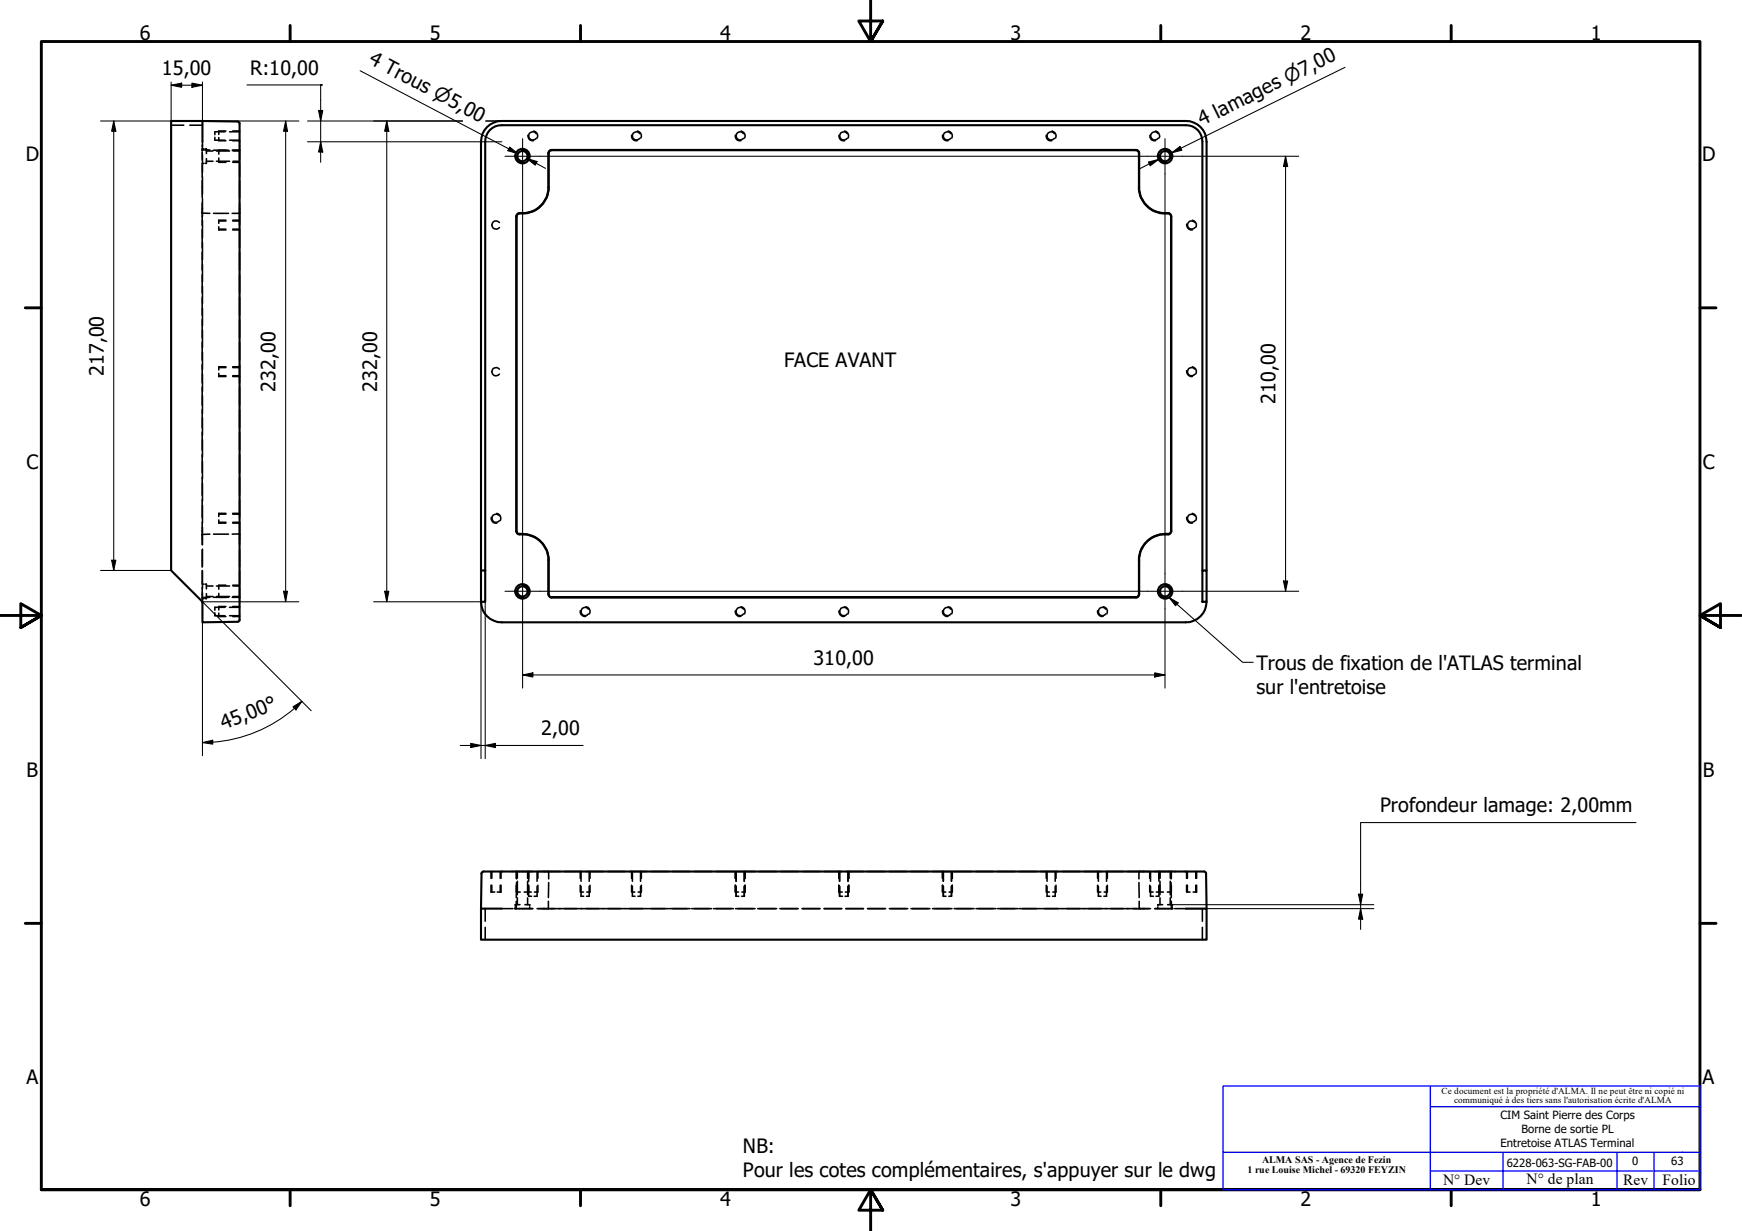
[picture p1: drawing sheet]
<svg xmlns="http://www.w3.org/2000/svg" width="420mm" height="297mm" viewBox="0 0 420 297" stroke-linecap="round" stroke-linejoin="round" font-family="sans-serif">
<g fill="none" stroke="#000" stroke-width=".38">
<path d="M41.3 30.2h3M45.8 30.2h3M48.8 36.2v.2M48.8 36.2h1.8M48.8 35.8v.4M48.8 36.7v1.9M48.8 39.4v3.3M48.8 35.9h.3M48.8 39.4h.3M48.8 34.9v.5M48.8 34.2v2.1M48.8 37.3v4.3"/>
<path d="M49.5 35.9h.3v1.2M49.8 38.3v1.1h-.3M49.8 38.9h1.6M49.8 36.4h1.6M51.5 36.2h3.6M51.8 33.1v.7h2.4M52.2 38.9h3.2M52.2 36.4h3.2M52.8 33.2v.8h1.7M52.8 36.2v1M52.8 38.1v1.1h1.7M54.2 31.8h-2.4v.7"/>
<path d="M54.5 31.6h-1.7v.8M55.4 33.8h2.4M55.4 31.8h2.4M56 36.2h1.8M56.1 34h1.7M56.1 31.6h1.7M56.1 39.2h1.7M56.2 38.9h1.6M56.2 36.4h1.6M57.8 36.2v.3M57.8 35v.4M57.8 35.9v.3"/>
<path d="M57.8 36.7v1.9M57.8 39.4v3.3M124.6 37.5a1.38 1.38 0 0 0 1.6 1.6M126.3 36.2a1.42 1.42 0 0 1 1 2.1M127.3 32.6a1.2 1.2 0 0 0 1.4 1.4M128.7 31.6a1.19 1.19 0 0 1 .8 1.7M129.3 32.2a1.01 1.01 0 0 0-1.5-.1 1.01 1.01 0 0 0 0 1.5 1.01 1.01 0 0 0 1.5-.2M152.3 32.6a1.13 1.13 0 0 0 1.4 1.4M153.7 31.6a1.19 1.19 0 0 1 .9 1.7M154.3 32.2a.98 .98 0 0 0-1.4-.1 .98 .98 0 0 0 0 1.4 .98 .98 0 0 0 1.4-.1M177.4 32.6a1.13 1.13 0 0 0 1.3 1.4M178.8 31.6a1.19 1.19 0 0 1 .8 1.7"/>
<path d="M179.3 32.2a.98 .98 0 0 0-1.4-.1 .98 .98 0 0 0 0 1.4 .98 .98 0 0 0 1.4-.1M202.4 32.6a1.13 1.13 0 0 0 1.3 1.4M203.7 31.6a1.19 1.19 0 0 1 .8 1.7M204.3 32.2a1.01 1.01 0 0 0-1.5-.1 1.01 1.01 0 0 0 0 1.5 1.01 1.01 0 0 0 1.5-.2M227.3 32.6a1.13 1.13 0 0 0 1.4 1.4M228.7 31.6a1.19 1.19 0 0 1 .9 1.7M229.3 32.2a.98 .98 0 0 0-1.5-.1 .98 .98 0 0 0 0 1.4 .98 .98 0 0 0 1.5-.1M252.3 32.6a1.13 1.13 0 0 0 1.4 1.4M253.7 31.6a1.19 1.19 0 0 1 .9 1.7M254.3 32.2a.98 .98 0 0 0-1.4-.1 .98 .98 0 0 0 0 1.4 .98 .98 0 0 0 1.4-.1M277.4 32.6a1.13 1.13 0 0 0 1.3 1.4M278.7 31.6a1.19 1.19 0 0 1 .8 1.7"/>
<path d="M279.3 32.2a1.01 1.01 0 0 0-1.5-.1 1.01 1.01 0 0 0 0 1.5 1.01 1.01 0 0 0 1.5-.2M279.6 37.5a1.38 1.38 0 0 0 1.6 1.6M281.2 36.2a1.5 1.5 0 0 1 1.1 2.1M48.8 48.9v2.5M48.8 43.5v4.2M48.8 51.4v.3M48.8 51.4l1.8 .1M48.8 51v.4M48.8 51.9v2.4M48.8 55.4v4.4M48.8 50.2v.4M48.8 42.7v4.1"/>
<path d="M48.8 47.9v4.3M48.8 53.2v4.3M48.8 58.5v4.2M51.5 51.5h3.6M52.8 55.3h1.7M52.8 53.3h1.7M52.8 54.7v.8h1.7M54.5 53.1h-1.7v.8M56 51.5h1.8M56.1 55.3h1.7M56.1 53.3h1.7M56.1 55.5h1.7"/>
<path d="M56.1 53.1h1.7M57.8 43.5v4.2M57.8 49v2.5M57.8 51.5v.2M57.8 50.3v.4M57.8 51.1v.4M57.8 51.9v2.4M57.8 55.4v4.4M120.5 53.7a1.02 1.02 0 0 0-1.5-.1 1.02 1.02 0 0 0 0 1.5 1.02 1.02 0 0 0 1.5-.2M286.2 54.1a1.29 1.29 0 0 0 1.4 1.4M287.6 53.1a1.19 1.19 0 0 1 .8 1.7M288.2 53.7a1.02 1.02 0 0 0-1.5-.1 1.02 1.02 0 0 0 0 1.5 1.02 1.02 0 0 0 1.5-.2"/>
<path d="M48.8 60.9v4.3M48.8 66.3v4.4M48.8 71.7v4.4M48.8 77.1v4.4M48.8 63.8v4.2M48.8 69.1v4.2M48.8 74.3v4.3M48.8 79.6v4.3M57.8 60.9v4.3M57.8 66.3v4.4M57.8 71.7v4.4M57.8 77.1v4.4"/>
<path d="M48.8 82.6v4.3M48.8 88v4.4M48.8 93.5v4.3M48.8 98.9v4.3M48.8 84.9v4.2M48.8 90.2v4.2M48.8 95.5v4.2M52.8 90.7h1.7M52.8 88.7h1.7M52.8 90.1v.8h1.7M54.5 88.5h-1.7v.8M56.1 90.7h1.7"/>
<path d="M56.1 88.7h1.7M56.1 90.9h1.7M56.1 88.5h1.7M57.8 82.6v4.3M57.8 88v4.4M57.8 93.5v4.3M57.8 98.9v4.3M120.5 89.1a1.02 1.02 0 0 0-1.5-.2 1.02 1.02 0 0 0 0 1.5 1.02 1.02 0 0 0 1.5-.1M286.2 89.5a1.29 1.29 0 0 0 1.4 1.4M287.6 88.5a1.19 1.19 0 0 1 .8 1.7M288.2 89.1a1.02 1.02 0 0 0-1.5-.2 1.02 1.02 0 0 0 0 1.5 1.02 1.02 0 0 0 1.5-.1M48.8 104.3v4.3"/>
<path d="M48.8 109.7v4.3M48.8 115.2v4.3M48.8 100.8v4.2M48.8 106.1v4.2M48.8 111.4v4.2M48.8 116.6v4.3M57.8 104.3v4.3M57.8 109.7v4.4M57.8 115.2v4.3M48.8 128.7v.3M48.8 132.7v4.1M48.8 129v2.4"/>
<path d="M48.8 120.6v4.3M48.8 126v2.4M48.8 129v.3M48.8 137.7v3.3M48.8 129.8v.4M48.8 121.9v4.3M48.8 127.2v4.2M48.8 132.5v4.2M48.8 137.8v4.2M50.6 128.9l-1.8 .1M51.5 128.9h3.6M52.8 126h1.7"/>
<path d="M52.8 124.1h1.7M52.8 125.5v.7h1.7M54.5 123.9h-1.7v.7M56.1 126h1.7v2.4M56.1 124.1h1.7M56.1 126.2h1.7M56.1 123.9h1.7M57.8 128.6v.2M57.8 128.8v2.6M57.8 132.6v4.2M57.8 128.8l-1.8 .1M57.8 120.6v4.4"/>
<path d="M57.8 128.8v.5M57.8 129.7v.4M57.8 137.7v3.3M118.5 124.8a1.19 1.19 0 0 0 1.3 1.4M119.8 123.9a1.19 1.19 0 0 1 .8 1.7M120.5 124.4a1.02 1.02 0 0 0-1.5-.1 1.02 1.02 0 0 0 0 1.5 1.02 1.02 0 0 0 1.5-.1M286.2 124.8a1.29 1.29 0 0 0 1.4 1.4M287.6 123.9a1.19 1.19 0 0 1 .8 1.7M288.2 124.4a1.02 1.02 0 0 0-1.5-.1 1.02 1.02 0 0 0 0 1.5 1.02 1.02 0 0 0 1.5-.1M48.8 143.9v.3M48.8 141.8v1.9M48.8 144.2v.3"/>
<path d="M48.8 144.8v.4M48.8 141h.3M48.8 144.4h.3M48.8 143.1v2.1M49.5 141h.3v1.1M49.8 143.2v1.2h-.3M49.8 143.9h1.6M49.8 141.4h1.6M50.6 144.1l-1.8 .1M51.5 144.1h3.6M51.8 147.9v.7h2.4M52.2 143.9h3.2"/>
<path d="M52.2 141.4h3.2M52.8 147.9v.9h1.7M52.8 143.2v.9M54.2 146.5h-2.4v.7M54.5 146.4h-1.7v.8M54.5 141.2h-1.7v1M55.4 148.6h2.4M55.4 146.5h2.4M56.1 144.1h1.7M56.1 148.8h1.7M56.1 146.4h1.7M56.1 141.2h1.7"/>
<path d="M56.2 143.9h1.6M56.2 141.4h1.6M57.8 143.9v.2M57.8 144.1h-1.8M57.8 141.8v1.8M57.8 144.1v.4M57.8 145v.3M124.6 142.4a1.46 1.46 0 0 0 1.6 1.7M126.3 141.2a1.46 1.46 0 0 1 1 2.2M140 147.4a1.13 1.13 0 0 0 1.3 1.3M141.4 146.4a1.14 1.14 0 0 1 .8 1.7M141.9 147a.98 .98 0 0 0-1.4-.2 .98 .98 0 0 0 0 1.5 .98 .98 0 0 0 1.4-.2"/>
<path d="M177.4 147.4a1.13 1.13 0 0 0 1.3 1.3M178.8 146.4a1.14 1.14 0 0 1 .8 1.7M179.3 147a.98 .98 0 0 0-1.4-.2 .98 .98 0 0 0 0 1.5 .98 .98 0 0 0 1.4-.2M202.4 147.4a1.13 1.13 0 0 0 1.3 1.3M203.7 146.4a1.14 1.14 0 0 1 .8 1.7M204.3 147a1.01 1.01 0 0 0-1.5-.2 1.01 1.01 0 0 0 0 1.5 1.01 1.01 0 0 0 1.5-.2M227.3 147.4a1.13 1.13 0 0 0 1.4 1.3M228.7 146.4a1.14 1.14 0 0 1 .9 1.7M229.3 147a.98 .98 0 0 0-1.5-.2 .98 .98 0 0 0 0 1.5 .98 .98 0 0 0 1.5-.2M264.7 147.4a1.13 1.13 0 0 0 1.4 1.3M266.1 146.4a1.14 1.14 0 0 1 .9 1.7M266.7 147a.98 .98 0 0 0-1.5-.2 .98 .98 0 0 0 0 1.5 .98 .98 0 0 0 1.5-.2"/>
<path d="M279.6 142.4a1.46 1.46 0 0 0 1.6 1.7M281.2 141.2a1.54 1.54 0 0 1 1.1 2.2M117 219.3v3M118.4 213.6l.1 1.7M118.4 210.3v1.6M118.6 215.3h.7M118.6 210.3v1.6M118.6 213.6v1.7M120 215.3h.7M120.6 210.3v1.6M120.6 213.6v1.7M120.8 213.6v1.7"/>
<path d="M120.8 210.3v1.6M121 219.3h2.1M123.3 219.3h.4M123.4 210.3h.4M124.1 219.3h4.4M124.2 210.3h.4M124.3 218.9v.4M124.5 217.5v1.8h.3M124.5 213.6v1.7h1M124.5 210.3v1.6M124.6 210.3h.2M124.6 213l-.1 3.6"/>
<path d="M124.6 210.3v1.8M124.8 210.3v1.6M124.8 212.6v3.3M124.8 216.6v1.7M125 210.3h.5M125.4 218.3h-1.1v.3M125.8 210.3h2.7M126 219.3h2.5M126.4 215.3h.9M126.6 218.3h1.2v.3M127.3 210.3v1.6M127.3 212.6v3.3"/>
<path d="M127.3 216.6v1.7M127.3 213.6v1.7h.8M127.5 213.6v2.7h.7M127.5 210.3v2.3M127.8 218.9v.4M129.5 219.3h21.2M129.5 213.9v2.4h-.7M129.5 210.3v2.3M129.7 213.6v1.7h-.8M129.7 210.3v1.6M129.8 210.3h2.5M129.8 219.3h2.5"/>
<path d="M131.1 210.3h.4M132 210.3h.3M132.3 219.3h.2M132.3 217.5v1.8M132.3 210.3h.3M132.3 213v3.6M132.3 210.3v1.8M132.8 210.3h2.3M136.1 210.3h4.2M140 213.6v1.7h.7M140 210.3v1.6M140.1 213.9v2.4h.7"/>
<path d="M140.1 210.3v2.3M141.4 210.3h4.1M142.1 213.9v2.4h-.6M142.1 210.3v2.3M142.3 213.6v1.7h-.8M142.3 210.3v1.6M146.6 210.3h4.1M150.8 219.3h5.2M151.8 210.3h4.2M152.3 213.6v1.7h.8M152.3 210.3v1.6M152.5 213.9v2.4h.7"/>
<path d="M152.5 210.3v2.3M154.5 213.9v2.4h-.6M154.5 210.3v2.3M154.7 213.6v1.7h-.8M154.7 210.3v1.6M156.1 219.3h5.1M157 210.3h4.2M161.5 219.3h4.9M162.2 210.3h4.2M166.8 219.3h4.8M167.5 210.3h4.1M172.1 219.3h4.8"/>
<path d="M172.7 210.3h4.2M177.4 215.3v-1.7v1.7h.7M177.4 210.3v1.6M177.4 219.3h4.7M177.5 213.9v2.4h.7M177.5 210.3v2.3M177.9 210.3h4.2M179.5 213.9v2.4h-.6M179.5 210.3v2.3M179.7 213.6v1.7h-.8M179.7 210.3v1.6M182.8 219.3h4.5"/>
<path d="M183.1 210.3h4.2M188.1 219.3h4.4M188.3 210.3h4.2M193.4 219.3h4.4M193.6 210.3h4.2M198.8 219.3h4.2M198.8 210.3h4.2M202.3 215.3v-1.7v1.7h.8M202.3 210.3v1.6M202.5 213.9v2.4h.7M202.5 210.3v2.3M204 210.3h4.2"/>
<path d="M204 219.3h4.3M204.5 213.9v2.4h-.7M204.5 210.3v2.3M204.7 213.6v1.7h-.8M204.7 210.3v1.6M209.2 210.3h4.2M209.2 219.3h4.4M214.5 210.3h4.1M214.5 219.3h4.4M219.7 210.3h4.2M219.7 219.3h4.6M224.9 210.3h4.2"/>
<path d="M224.9 219.3h4.7M227.3 215.3v-1.7v1.7h.8M227.3 210.3v1.6M227.5 213.9v2.4h.7M227.5 210.3v2.3M229.5 213.9v2.4h-.6M229.5 210.3v2.3M229.7 213.6v1.7h-.8M229.7 210.3v1.6M230.1 210.3h4.2M230.1 219.3h4.8M235.4 210.3h4.1"/>
<path d="M235.4 219.3h4.8M240.6 210.3h4.2M240.6 219.3h5M245.8 210.3h4.2M245.8 219.3h5.1M251 210.3h4.2M251 219.3h26.5M252.3 213.6v1.7h.8M252.3 210.3v1.6M252.5 213.9v2.4h.7M252.5 210.3v2.3M254.5 213.9v2.4h-.6"/>
<path d="M254.5 210.3v2.3M254.7 213.6v1.7h-.8M254.7 210.3v1.6M256.3 210.3h4.1M261.5 210.3h4.2M264.7 213.6v1.7h.8M264.7 210.3v1.6M264.9 213.9v2.4h.7M264.9 210.3v2.3M266.7 210.3h4.2M266.9 213.9v2.4h-.6M266.9 210.3v2.3"/>
<path d="M267.1 213.6v1.7h-.8M267.1 210.3v1.6M271.9 210.3h2.4M274.4 210.3h.3M274.5 219.3h.3M274.7 210.3h2.5M274.7 210.3h.4M274.7 210.3v1.8M274.7 213l.1 3.6M274.8 219.3h2.4M274.8 217.5v1.8M275.5 210.3h.4"/>
<path d="M277.3 213.6v1.7h.8M277.3 210.3v1.6M277.5 213.9v2.4h.7M277.5 210.3v2.3M278.5 210.3h2.7M278.5 219.3h2.5M278.6 219.3h4.3M278.9 215.3h1.7M279.3 218.9v.4M279.5 213.6v2.7h-.7M279.5 210.3v2.3M279.7 210.3v1.6"/>
<path d="M279.7 213.6v1.7M279.8 210.3v1.6M279.8 212.6v3.3M279.8 216.6v1.7M280.4 218.3h-1.1v.3M281.5 210.3h.5M281.6 218.3h1.2v.3M282.2 210.3h.2M282.3 210.3v1.6M282.3 212.6v3.3M282.3 216.6v1.7M282.4 210.3h.4"/>
<path d="M282.4 210.3v1.8M282.4 213l.1 3.6M282.5 217.5v1.8h-.2M282.5 210.3v1.6M282.5 213.6v1.7h-.9M282.8 218.9v.4M283.3 210.3h.4M283.3 219.3h.5M283.9 219.3h2.1M286.2 213.6v1.7h.8M286.2 210.3v1.6M286.4 210.3v1.6"/>
<path d="M286.4 213.6v1.7M288.4 210.3v1.6M288.4 213.6v1.7M288.6 213.6v1.7h-.8M288.6 210.3v1.6M290 219.3v3M117 223.8v2.9M290 223.8v2.9"/>
</g>
<!-- layer: Visible (ISO) -->
<g fill="none" stroke="#000" stroke-width=".51">
<path d="M48.8 34.2v-5h-7.5v108.5l7.5 7.5v5l8.5-.2M48.8 29.2l8.5 .1M57.3 29.3l.3 .1 .2 .4M57.8 29.8v119.8M132.5 36.4l.5-.2h141a.66 .66 0 0 1 .7 .7v8.3a6.4 6.4 0 0 0 7.3 6.3l.4 .7v76a.65 .65 0 0 1-.7 .6 6.4 6.4 0 0 0-7 6.4v8.2a.65 .65 0 0 1-.7 .7h-141a.65 .65 0 0 1-.7-.7v-8.2a6.4 6.4 0 0 0-7.3-6.4l-.4-.6v-76a.76 .76 0 0 1 .7-.7 6.3 6.3 0 0 0 7-6.3v-8.3zM132.7 36.2h141.3l.7 .4 .1 .3v8.3a6.4 6.4 0 0 0 7.3 6.3l.4 .7v76l-.2 .5a2.08 2.08 0 0 1-1.9 .3 6.2 6.2 0 0 0-5.6 6.2v8.2l-.3 .5-.5 .3h-141l-.3-.1-.4-.7v-8.2a6.4 6.4 0 0 0-7.3-6.3l-.5-.7v-76l.3-.5a2.08 2.08 0 0 1 1.8-.3 6.4 6.4 0 0 0 5.7-6.2v-8.3zM116 137.7h1v7.5h-1zM116 137.7v-103.5a5 5 0 0 1 5-5h165a5 5 0 0 1 5 5v103.5M117 137.7v-103.5a3.9 3.9 0 0 1 4-4h165a3.9 3.9 0 0 1 4 4v103.5M290 137.7h1v7.5h-1zM48.8 145.2v.2M57.8 149.6l-.2 .4h-.3"/>
<path d="M116 145.2a5 5 0 0 0 5 5h165a5 5 0 0 0 5-5M116.6 210.3l-.2 .1-.3 .4-.1 8.5M116.6 210.3h173.8l.4 .2 .1 .3 .1 8.5M121 219.3h-5v7.4h175v-7.4h-5"/>
<circle cx="126" cy="37.7" r="1.24"/>
<circle cx="126" cy="37.7" r="1.75"/>
<circle cx="281" cy="37.7" r="1.24"/>
<circle cx="281" cy="37.7" r="1.75"/>
<circle cx="126" cy="142.7" r="1.24"/>
<circle cx="126" cy="142.7" r="1.75"/>
<circle cx="281" cy="142.7" r="1.24"/>
<circle cx="281" cy="142.7" r="1.75"/>
</g>
<g fill="#000">
<circle cx="179.5" cy="216.3" r=".19"/>
<circle cx="179.7" cy="215.3" r=".19"/>
<circle cx="204.5" cy="216.3" r=".19"/>
<circle cx="204.7" cy="215.3" r=".19"/>
<circle cx="229.5" cy="216.3" r=".19"/>
<circle cx="229.7" cy="215.3" r=".19"/>
</g>
<!-- layer: Cadre (ISO) -->
<g fill="none" stroke="#000" stroke-width=".7">
<path d="M70 6.1v3.9M140 6.1v3.9M210 0v10l-2.9-4.9h5.8l-2.9 4.9 2.9-4.9M280 6.1v3.9M350 6.1v3.9M6.1 74.3h3.9M410 74.3h3.9M0 148.5h10l-5-2.8v5.7l5-2.9-5 2.9M420 148.5h-10l5-2.8v5.7l-5-2.9 5 2.9M6.1 222.8h3.9M410 222.8h3.9M10 287.1v-277.1h400v277.1h-400h400"/>
<path d="M70 287.1v3.8M140 287.1v3.8M212.9 292l-2.9-4.9 2.9 4.9h-5.8l2.9-4.9v9.9M280 287.1v3.8M350 287.1v3.8"/>
</g>
<!-- layer: Cartouche -->
<path d="M295 262.1h115v25h-115zM295 278.1h115M345 267.1h65M345 262.1v25M362.5 278.1v9M390 278.1v9M399 278.1v9M345 282.6h65" fill="none" stroke="#00f" stroke-width=".32"/>
<!-- layer: Marque de centre (ISO) -->
<path d="M121.8 37.7h8.4M126 33.5v8.5M276.8 37.7h8.4M281 33.5v8.5M126 138.4v8.5M281 138.4v8.5M121.8 142.7h8.4M276.8 142.7h8.4" fill="none" stroke="#000" stroke-width=".25"/>
<!-- layer: Cote (ISO) -->
<g fill="none" stroke="#000" stroke-width=".25">
<path d="M41.3 19.8v9.4h-17M48.8 19.8v9.4h23.3M86.9 17.1l38 20-2.2-1.2M324.4 16.2l-41.8 20.7 2.2-1.1M27.4 29.2l.5 2.5h-1zM27.4 29.2v108.5M41.3 20.6l2.5-.5v1zM41.3 20.6h7.5M46.3 20.1l2.5 .5-2.5 .5zM59.6 20.5h18.1h-.4v18.7M68.9 29.2l.4 2.5h-.9zM68.9 29.2v116"/>
<path d="M74.2 29.2h37.4M74.2 34.2h46.8M76.8 26.7h1.1l-.6 2.5zM77.3 34.2l.6 2.5h-1.1zM93.3 29.2l.5 2.5h-1zM93.3 29.2v116M117.2 29.2h3.8M122.9 35.5l2 1.6-2.4-.7zM127.1 38.3l2.4 .7-.4 .9zM127.1 38.3l4.5 2.3M130.2 37.7h146.6M277 39.1l2.5-.6-2.1 1.5z"/>
<path d="M279.5 38.5l-4.5 2.2M282.6 36.9l2-1.5 .5 .8zM285.2 37.7h28M310.1 37.7l.5 2.5h-1zM310.1 37.7v105M126 42v96.4M281 42v96.4M24.3 137.7h17M26.9 135.2h1l-.5 2.5zM48.8 145.2h23.3M68.4 142.7h.9l-.4 2.5zM90.1 145.2h25.9v37.9"/>
<path d="M92.8 142.7h1l-.5 2.5zM117 145.2v37.9M126 146.9v19.1M130.2 142.7h146.6M281 146.9v19.1M285.2 142.7h28M309.6 140.2h1l-.5 2.5zM48.8 179.2l2.5-.6v1zM51.3 179.1l-2.5 .1M70.7 170.5l2.1-1.3-1.4 2.1zM71 170.9a34 34 0 0 1-19.7 8.2M72.8 169.2l-1.8 1.7"/>
<path d="M75.1 171.5l-26.3-26.3v37.2M111 179.9h29.7M113.5 179.4l2.5 .5-2.5 .5zM117 179.9l2.5-.5v1zM126 162.9l2.5-.5v1zM126 162.9h155M278.5 162.4l2.5 .5-2.5 .5zM394.6 198.5h-66.4v25.8M282.8 218.3h48.5M286 219.3h45.3M327.7 215.8h1l-.5 2.5zM328.2 219.3l.5 2.5h-1z"/>
</g>
<g fill="#000">
<path d="M27.4 29.2l.5 2.5h-1z" fill-rule="evenodd"/>
<path d="M41.3 20.6l2.5-.5v1z" fill-rule="evenodd"/>
<path d="M46.3 20.1l2.5 .5-2.5 .5z" fill-rule="evenodd"/>
<path d="M68.9 29.2l.4 2.5h-.9z" fill-rule="evenodd"/>
<path d="M76.8 26.7h1.1l-.6 2.5z" fill-rule="evenodd"/>
<path d="M77.3 34.2l.6 2.5h-1.1z" fill-rule="evenodd"/>
<path d="M93.3 29.2l.5 2.5h-1z" fill-rule="evenodd"/>
<path d="M122.9 35.5l2 1.6-2.4-.7z" fill-rule="evenodd"/>
<path d="M127.1 38.3l2.4 .7-.4 .9z" fill-rule="evenodd"/>
<path d="M277 39.1l2.5-.6-2.1 1.5z" fill-rule="evenodd"/>
<path d="M282.6 36.9l2-1.5 .5 .8z" fill-rule="evenodd"/>
<path d="M310.1 37.7l.5 2.5h-1z" fill-rule="evenodd"/>
<path d="M26.9 135.2h1l-.5 2.5z" fill-rule="evenodd"/>
<path d="M68.4 142.7h.9l-.4 2.5z" fill-rule="evenodd"/>
<path d="M92.8 142.7h1l-.5 2.5z" fill-rule="evenodd"/>
<path d="M309.6 140.2h1l-.5 2.5z" fill-rule="evenodd"/>
<path d="M48.8 179.2l2.5-.6v1z" fill-rule="evenodd"/>
<path d="M70.7 170.5l2.1-1.3-1.4 2.1z" fill-rule="evenodd"/>
<path d="M117 179.9l2.5-.5v1z" fill-rule="evenodd"/>
<path d="M126 162.9l2.5-.5v1z" fill-rule="evenodd"/>
<path d="M278.5 162.4l2.5 .5-2.5 .5z" fill-rule="evenodd"/>
<path d="M113.5 179.4l2.5 .5-2.5 .5z" fill-rule="evenodd"/>
<path d="M327.7 215.8h1l-.5 2.5z" fill-rule="evenodd"/>
<path d="M328.2 219.3l.5 2.5h-1z" fill-rule="evenodd"/>
</g>
<!-- layer: Symbole (ISO) -->
<path d="M281.9 144.1l2.3 1.4-.7 .7zM281.9 144.1l17.8 15.7h2.6" fill="none" stroke="#000" stroke-width=".25"/>
<path d="M281.9 144.1l2.3 1.4-.7 .7z" fill-rule="evenodd" fill="#000"/>
<g font-size="4.8">
<text x="33.7" y="9.6">6</text>
<text x="103.7" y="9.6">5</text>
<text x="173.7" y="9.6">4</text>
<text x="243.7" y="9.6">3</text>
<text x="313.7" y="9.6">2</text>
<text x="383.7" y="9.6">1</text>
<text x="88.7" y="15.3" transform="rotate(28 88.7 15.3)">4 Trous ⌀5,00</text>
<text x="39.1" y="18.1">15,00</text>
<text x="60.3" y="18.1">R:10,00</text>
<text x="289.9" y="30.5" transform="rotate(-26 289.9 30.5)">4 lamages ⌀7,00</text>
<text x="6.2" y="38.9">D</text>
<text x="410.5" y="38.9">D</text>
<text x="189.1" y="88.6">FACE AVANT</text>
<text x="25" y="90.7" transform="rotate(-90 25 90.7)">217,00</text>
<text x="66.5" y="94.5" transform="rotate(-90 66.5 94.5)">232,00</text>
<text x="90.9" y="94.5" transform="rotate(-90 90.9 94.5)">232,00</text>
<text x="307.7" y="97.5" transform="rotate(-90 307.7 97.5)">210,00</text>
<text x="6.4" y="113.1">C</text>
<text x="410.7" y="113.1">C</text>
<text x="196.2" y="160.5">310,00</text>
<text x="303" y="161.6">Trous de fixation de l'ATLAS terminal</text>
<text x="303" y="167.4">sur l'entretoise</text>
<text x="54" y="176.3" transform="rotate(-23 54 176.3)">45,00°</text>
<text x="130.6" y="177.5">2,00</text>
<text x="6.4" y="187.4">B</text>
<text x="410.7" y="187.4">B</text>
<text x="332.9" y="195.9">Profondeur lamage: 2,00mm</text>
<text x="6.4" y="261.7">A</text>
<text x="410.7" y="261.7">A</text>
<text x="179.2" y="278.2">NB:</text>
<text x="179.2" y="284">Pour les cotes complémentaires, s'appuyer sur le dwg</text>
<text x="33.7" y="290.9">6</text>
<text x="103.7" y="290.9">5</text>
<text x="173.7" y="290.9">4</text>
<text x="243.7" y="290.9">3</text>
<text x="313.7" y="290.9">2</text>
<text x="383.7" y="290.9">1</text>
</g>
<g font-size="3.7">
<text x="348" y="286.1">N° Dev</text>
<text x="368.2" y="285.7">N° de plan</text>
<text x="391.5" y="286">Rev</text>
<text x="401" y="286.1">Folio</text>
</g>
<g font-size="2.7">
<text x="361.9" y="270.1">CIM Saint Pierre des Corps</text>
<text x="367" y="273.4">Borne de sortie PL</text>
<text x="361.9" y="276.7">Entretoise ATLAS Terminal</text>
<text x="363.4" y="281.7">6228-063-SG-FAB-00</text>
<text x="393.6" y="281.2">0</text>
<text x="403.1" y="281.2">63</text>
</g>
<g font-size="2.4">
<text x="304.4" y="280.6">ALMA SAS - Agence de Fezin</text>
<text x="300.9" y="283.1">1 rue Louise Michel - 69320 FEYZIN</text>
</g>
<g font-size="2.2">
<text x="347.7" y="263.9">Ce document est la propriété d'ALMA. Il ne peut être ni copié ni</text>
<text x="350.7" y="266.2">communiqué à des tiers sans l'autorisation écrite d'ALMA</text>
</g>
</svg>
